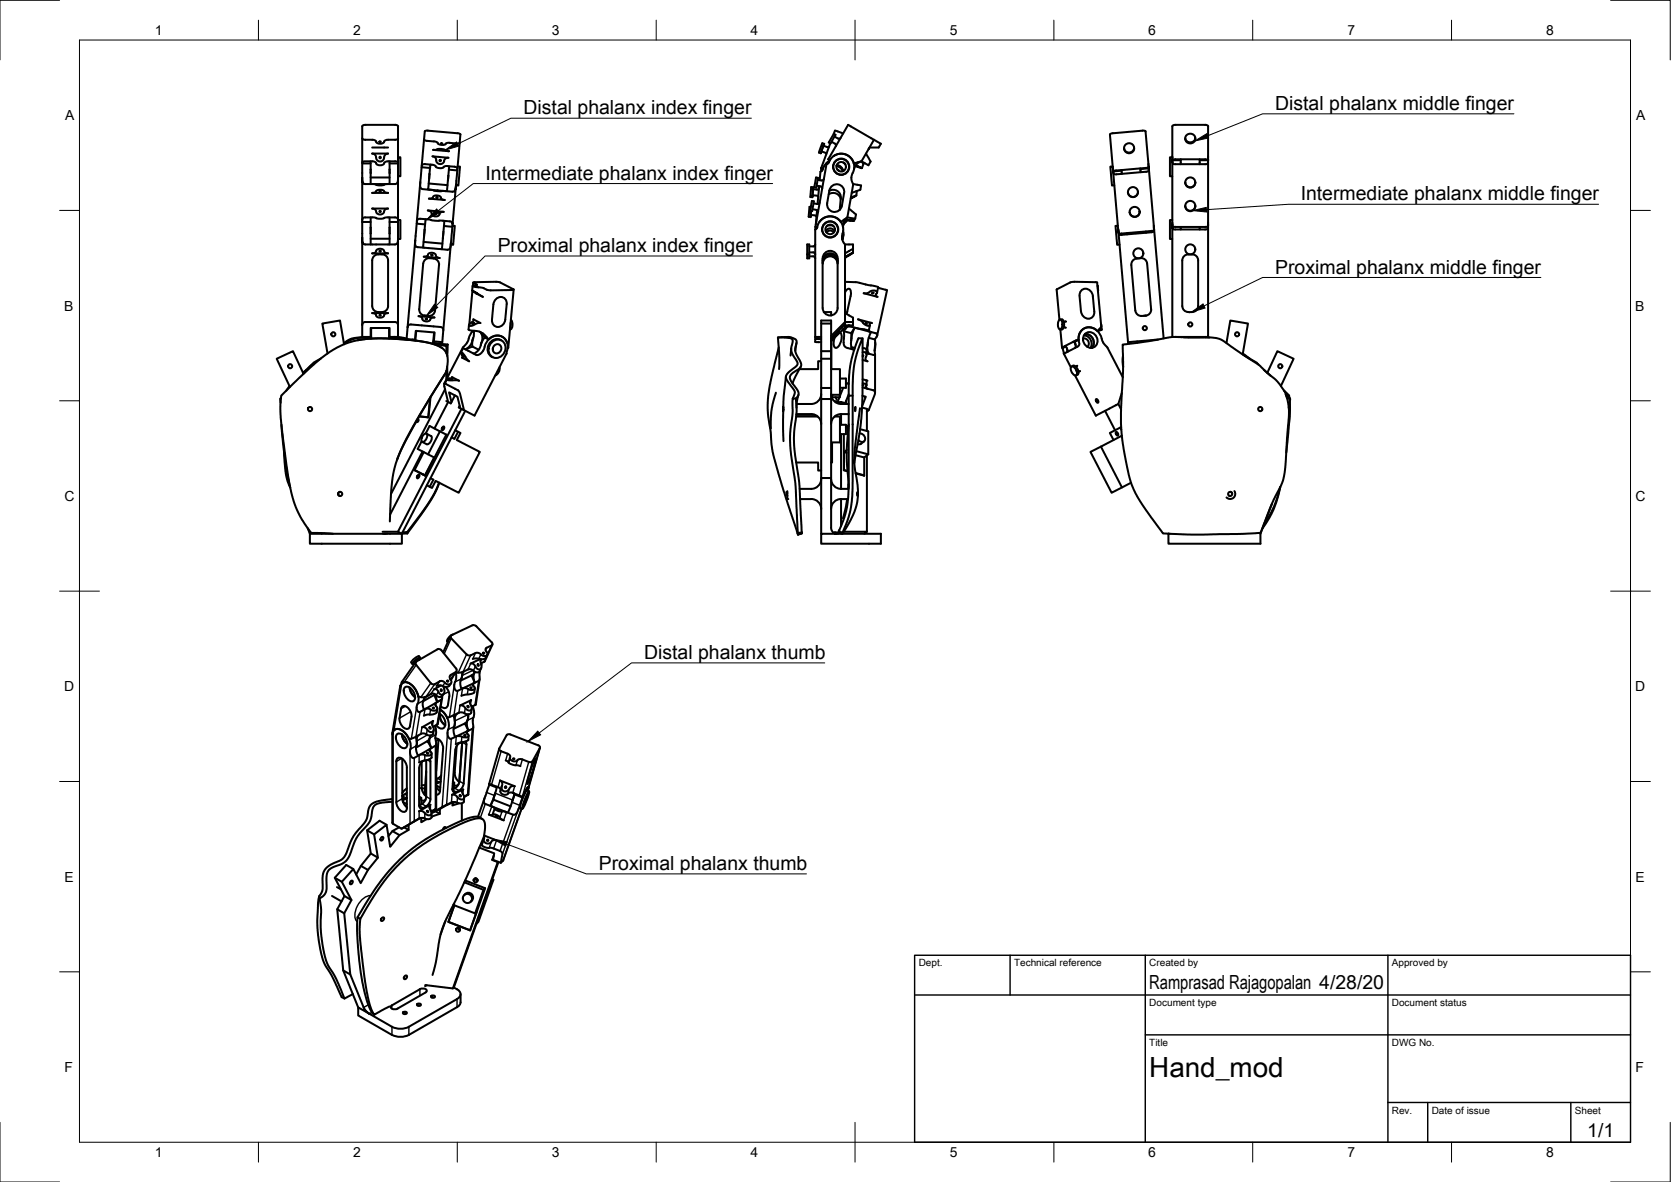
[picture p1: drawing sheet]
<svg xmlns="http://www.w3.org/2000/svg" width="420mm" height="297mm" viewBox="0 0 420 297" stroke-linecap="round" stroke-linejoin="round" font-family="sans-serif">
<!-- layer: Visible -->
<g fill="none" stroke="#000" stroke-width=".51">
<path d="M91.1 34.8l.4 .3h2.1a.91 .91 0 0 1 1 .5M93.6 37.1h4M93.6 38.6h4a1.18 1.18 0 0 0-1.1 1.3 1.06 1.06 0 0 1-1.3 .6 1.06 1.06 0 0 1-.7-1.2l-.4-.6zM95.5 35.6h.3l-.3 .1zM100.1 39.5h.6v4.8h-.6M100.1 34.8l-.4 .3h-2.1a.92 .92 0 0 0-1.1 .7l-.9 .3a.9 .9 0 0 1-1-.5M106.6 35.1l-.6 6.5M106.6 35.1l.4 .2 2.8 .4a1.69 1.69 0 0 0 2.6 .2l2.8 .1 .4-.1M108.8 39.3l4 .4a1.03 1.03 0 0 0-1.2 1.1 1.07 1.07 0 0 1-1.3 .4 1.07 1.07 0 0 1-.7-1.3l-.2-.4zM108.9 37.7h.7a2.91 2.91 0 0 1 2.8 .2l.5 .1zM110.7 37.6l.4 .1zM110.9 36l.3 .1z"/>
<path d="M115 33.5l-7.8-.7-.4 .2-.2 2.1M115.1 33.5l.7 .3-.8 8.6M206.5 38l1.1 .4 .2 .3M206.8 36l.4 .2M206.8 36l-.9 2.3 .5 .2M207.1 36.6l1 .4 .3-.1M207.1 36.6l-.5 1.4M207.1 36.6l.1-.4-.8 2.3 .2-.4M208.8 36l-2.3 6.2 .4 .1M209.1 35.6l.9 .5M209.6 39.2a3.3 3.3 0 0 1 5.1 1.9l1.9-.6 3.2-5.4-6.5-3.7-5 8.6M209.7 33.6l.4 .3-1.3 2.1-.4-.2z"/>
<path d="M209.8 34.3l1.2 .6 .4-.3M210 36.1l.2 .4-.1 .3M212 33.5l-2.1-.7-.3 .9M217.8 38.6l1.1 2-.5 .9-1.8-1M218.4 37.4v.1M218.6 37.2l-.1 .2M219.8 35.1l1.7 1-.6 1h-2.3M279.8 33.5l7.5-.7 .8 .2 .7 9.3-2.1 .2M279.8 33.5l-.7 .3 .8 9.3 2.1-.2M285.1 37v.2M285.2 37.2a1.27 1.27 0 0 1-1.3 1.3 1.27 1.27 0 0 1-1.3-1.2M294.8 39.5h-.6v4.8h.6"/>
<path d="M294.8 39.3v.8M298 34.7a1.25 1.25 0 0 0 1.3 1.3 1.25 1.25 0 0 0 1.2-1.3M298.3 34a1.17 1.17 0 0 1 1.7-.2 1.17 1.17 0 0 1 0 1.8 1.18 1.18 0 0 1-1.5-.1 1.18 1.18 0 0 1-.2-1.5zM303.8 31.8l-.1 8.5M303.8 39.3v.8M303.8 31.7l-.8-.3h-7.5l-.6 .2-.1 8.7h2.1M91.1 40.8l.6-.3h1.9a.91 .91 0 0 1 1 .5M91.1 41.1v3.5M91.1 55.8v3.9M91.1 55.8h2.1M91.1 55.2v.6M93.2 41.1h-2.1v-9.4l.4-.3h7.8l.7 .2 .1 9.5"/>
<path d="M93.2 40.5v5.8M93.2 54.6v6.8M93.2 44.6h4.8M93.2 60h4.8M93.6 52.4h4a1.08 1.08 0 0 0-1.2 1.1 1.14 1.14 0 0 1-1.2 .3 1.14 1.14 0 0 1-.8-1zM93.6 48.5l.7-.2a1.52 1.52 0 0 1 2.5 0l.8 .2zM93.6 46.2l1 .2M94.6 54.8l.1 .1a3.8 3.8 0 0 0 2.5-.3h2.1a.66 .66 0 0 1 .8 .6v-10.6l-.1 1-.6 .7h-7.7l-.6-.7v-1v10.6M94.6 54.8l-.6-.2h-2.3l-.4 .2-.2 .4M95.4 46.4h.4zM95.4 48.1h.4zM97.6 46.2l-.7 .1a2.77 2.77 0 0 1-2.3 .1"/>
<path d="M98 40.5v5.8M98 54.6v6.8M98 41.1h2.1M98 55.8h2.1M100.1 55.3h.6v4.8h-.6M100.1 40.8l-.6-.3h-1.9a.92 .92 0 0 0-1.1 .7l-.9 .3a.9 .9 0 0 1-1-.5M100.1 41.1v3.5M100.1 55.8v28.9h-2.3M100.1 59.7l-.2 1.4-.6 .3h-7.6l-.5-.4-.1-1.3v22M100.1 55.2v.6M104.8 56.2l-.4 4.2M106 42l-1.2 14.2 2.1 .2"/>
<path d="M107 55.1l-.6 7.1M107.4 55.1l-2-.1-.6 .6M107.4 55.1l1 .2M107.6 52.9l4 .3h-.2a1.02 1.02 0 0 0-1.1 1 1.16 1.16 0 0 1-1.2 .1 1.16 1.16 0 0 1-.7-1zM107.7 47.7h.3M107.8 46.1l4.7 .4M107.8 49.9l.8-.1a1.35 1.35 0 0 1 1.3-.7 1.35 1.35 0 0 1 1.2 .9l.7 .3zM108 47.7l1 .1M108 47.7l4 .3M108.2 41.4l-.5 6.3-1.7-.3-.4-.6 .1-1.1M108.6 41.4l.7 .2a1.62 1.62 0 0 0 2.2 .4M108.6 41.4l-1.9-.2-.6 .3-.1 .5 2.1 .2"/>
<path d="M109 47.9l1.4 .2 1.6-.1M109.7 49.6l.3 .1zM109.9 47.9l.3 .1zM111.4 59.9l-.3 2.7M111.5 58.2l-.1 1.7M111.6 42l.6-.3 2.1 .2 .5 .1 .2 .3v.5l-2.1-.2M111.6 56.8l2.1 .2M111.7 55.5l-.3 4.4M112 48l2.2 .1 .3-.6 .2-1-.9 9.9a.69 .69 0 0 0-.7-.8l-4.7-.3M112.9 41.8l-.5 6.3M113.7 57l-2.5 29-2.3-.2M113.8 56.7l.6 .1-.4 4.4-.1 .3h-.6"/>
<path d="M113.8 56.4l-.1 .6M115 42.8l-.3 3.7M115.1 41.8l.6 .1v.1l-.4 4.6h-.6M203.9 54l1.1 .1 .3 .4M203.9 52h-.3l-.3 2.5h.5M203.9 53l-.1 1.5zM204.2 50.5l.4 .1-.4 2.5-.5-.1zM204.3 52.6l1.2 .3 .2 .4M204.3 49.1l1.1 .1 .3 .3M204.5 47.1l-.5-.1-.2 1.7v.8l.5 .1M204.5 47.1l-.2 2.4zM204.6 51.1l.9 .2"/>
<path d="M205 57l.5 .1M205 57l.4 .4M205.1 57.1l-.1 .6M205.2 44.6l.5 .1-.4 2.5-.6-.1zM205.3 46.7l1.3 .2 .1 .5M205.4 52.8l-.3 3.7M205.5 57.1l-.5 .6v27M205.5 57.1a3.3 3.3 0 0 1 4.3-2.6 3.3 3.3 0 0 1 1.9 4.7l.1 1.1 .7 1.1v19.5l-3.5 3.5M205.6 45.2l1 .2M205.9 47.4l-.3 .3-1.2-.1M206 46.8l-.4 4.5M206.1 50.9l-.3 .3-.3 .1"/>
<path d="M206.5 42.2v.6M206.5 42.8l.1 .1M206.5 42.7l.2 .2M206.9 42.5l-.4-.2 .3 .4M207.2 44.9l-.3 .4h-.3M207.6 58.1a1.2 1.2 0 0 1 1.1-.7 1.2 1.2 0 0 1 1.1 .7M207.7 41.1l.8-.6a6 6 0 0 0-1.9 2.5l-.3 .1-.2 2.2M207.8 58.4a1.2 1.2 0 0 1 1.9 0M207.9 56.8l.8-.2 .8 .2M208.3 40l.4 .3M208.3 40l.1 .8M208.4 48.8a1.94 1.94 0 0 1 3 1.3"/>
<path d="M208.4 40.8l-.6 .5-2.8 15.7M208.5 47.9l-.5 3.2a1.87 1.87 0 0 0 1.5 2.1 1.87 1.87 0 0 0 2.2-1.5M208.5 47.9a1.92 1.92 0 0 1 2.9 1.9l-.3 3M208.6 47.8a1.87 1.87 0 0 1 2.1-1.5 1.87 1.87 0 0 1 1.6 2.2M208.8 40.1a3.4 3.4 0 0 1 4.7-.8 3.4 3.4 0 0 1 .7 4.7l-.1 .6M208.8 40.1l-.4 .7M210.3 41.7l1.2 .6 .4 .7M210.4 41.4a1.92 1.92 0 0 1 1.6 1.6 2.03 2.03 0 0 0-1.6-1.4M210.5 42.6l.5 .4M211.4 55.8a3.3 3.3 0 0 0-5.4 0M212 58.3l-.2 1.9M212 58l-.3 1.8"/>
<path d="M212 58.5l-.2 1.4M212.1 40.9l.4 .4M212.2 48.5l-.5 3.2M212.3 55.5l.5-.4-.8 1.2M212.8 55.1v-.1l-.3 .1M212.8 55.5l-.5 .6M212.8 55.1v.4M212.8 55.1l1 .2M212.8 55.5l-.8 1.4M212.8 55.5v.1M213.1 54.6l-.9 1.1-.2 1.5M213.5 52.4l1.7 1.5-.2 1.1-1.9-.4"/>
<path d="M213.6 55.4h.4zM213.8 55.3l1 .2h-2M214 49.7l1.3-.6-1.4 .8M214.1 44.6v.8l.4 .9-1.4 8.3-1.7 1.2M214.1 49.7l.4-.2zM214.5 46.3l2 .3-.2 1.1-2.1 .8M214.8 54.9v.6M215.1 41.6l1.6 .6-1.7-.4M215.4 48l-.1 1.1M215.4 48h.1M215.6 41.8l.3 .2zM216.6 40.5l.5 .7-.4 1.1"/>
<path d="M216.6 40.5l-1.2 .8-.7 1.2M279.8 41.8l-.6 .1v.1l.4 4.6h.6M279.8 41.9v.7M280.6 42.8l-.6 .3M281.1 56.7l-.6 .1 .4 4.4v.3h.6M281.1 57.5l.1 .2M282 42.7l.1 1M283.4 58.6v.3M283.6 48.4h.1M284 53.3l.1 .1M286.1 48.2a1.25 1.25 0 0 1-1.1 1.3 1.25 1.25 0 0 1-1.4-1.1M286.5 53.1v.1"/>
<path d="M286.6 53.2a1.26 1.26 0 0 1-1.2 1.3 1.26 1.26 0 0 1-1.3-1.1M286.7 42.3l.1 1M288.1 42.2l-7.5 .6M288.1 58.2v.3M288.1 42.2l.7 .1M288.8 41.1v.7M290.1 56.7v.3M290.1 58l-8.7 .8M290.2 57.7l-1.4-15.9v.6a.59 .59 0 0 1-.6 .8l-7.6 .6a.69 .69 0 0 1-.7-.9l-.1-.3 1.5 15.9M290.2 57.7a.55 .55 0 0 1-.7 .7l-7.5 .6a.72 .72 0 0 1-.7-.2 .72 .72 0 0 1-.1-.8v-.3l2.4 28.3 7.6-.7M290.2 57.7l-.1-.7 2.5 28.1M294.8 55.3h-.6v4.8h.6"/>
<path d="M294.8 40.1v.4a.57 .57 0 0 0 .1 .6 .57 .57 0 0 0 .6 .2h7.6a.63 .63 0 0 0 .6-.3 .63 .63 0 0 0 .1-.7v-.2l-.1 17-8.2-.1a.52 .52 0 0 1-.7 0 .52 .52 0 0 1 0-.7zM294.8 55.8v.5M294.8 40.3l.7-.3h7.5l.7 .3M296.9 40v1.3M296.9 57v.7M298 51.7a1.25 1.25 0 0 0 1.3 1.4 1.25 1.25 0 0 0 1.2-1.4M298 45.8a1.25 1.25 0 0 0 1.3 1.3 1.25 1.25 0 0 0 1.2-1.3M301.6 40v1.3M301.6 57v.7M301.6 40.3h2.1M303.7 57.1a.55 .55 0 0 1-.7 .6h-7.6a.71 .71 0 0 1-.6-1.1v-.3v28.4h.1M303.7 57.1l.1-.8v28.4h-8.3"/>
<path d="M303.8 55.8v.5M93.6 78.7h4h-.4a.96 .96 0 0 0-.8 .9 1.27 1.27 0 0 1-2.1-.7zM93.6 63.7l.7-.2a1.28 1.28 0 0 1 1.3-1 1.28 1.28 0 0 1 1.2 1l.8 .2zM95.1 78.4h1M95.4 79.2l.4 .1zM96.1 63.9a1.81 1.81 0 0 0-2.5 1.5v11.5a1.49 1.49 0 0 0 1.5 1.5M96.1 63.9a1.49 1.49 0 0 1 1.5 1.5v11.5a1.49 1.49 0 0 1-1.5 1.5M105.2 79.4l4 .4h-.3a.93 .93 0 0 0-.9 .8 1.26 1.26 0 0 1-2-.9zM106.5 60.8l4.7 .4M106.6 64.5l.7-.1a1.27 1.27 0 0 1 1.3-.9 1.27 1.27 0 0 1 1.2 1.1l.8 .2zM106.6 79.3l.7 .1M108.5 64l.3 .1-.2 .1z"/>
<path d="M109 65a1.8 1.8 0 0 0-2.6 1.2l-1 11.5a1.49 1.49 0 0 0 1.4 1.6M109 65a1.49 1.49 0 0 1 1.4 1.6l-1 11.4M109.4 78a1.49 1.49 0 0 1-1.6 1.4l-1-.1M113.4 61.1l-.2 1.2-.6 .5-5-.5-2.9-.3-.3-.6v-1l-1.9 21.8M118.7 73l2.7 1.6zM118.8 73.1l-.8 8.4M118.8 71.9l-.1 1.1M119 71l-.1 .8M119.5 73.5l.4 .2zM119.7 71.9l.3 .1zM119.8 71.5l.1 .1-.1 .1-1 .2 1.5 .3M120.3 72.2l1.3 .2"/>
<path d="M121.6 72.4l1 .5 .8 .1 5.4-.1 .3-.2M124.7 75.2a1.54 1.54 0 0 1 1.8-.4 1.54 1.54 0 0 1 .9 1.6l-.4 3.9a1.69 1.69 0 0 1-1.4 1.8 1.69 1.69 0 0 1-1.9-1.2l.4-4.4zM124.7 70.8l-5.7 .2 .8 .5M124.8 70.8l1 .2M125.8 71l3.3 1.7M129.2 72.8l-1.4 14.6-.2 .1M203 63.9v-2.5h.5v2.5M203 63.9v1h.5v-1M203 63.9h.5M203.5 63.4l1.2 .1 .3 .4M203.5 64.4l1.2 .1 .3 .4M205 61.4l-.3 .5h-1.2"/>
<path d="M206.8 64.9v12.5M206.9 66.3a1.87 1.87 0 0 1 1.8-1.9 1.87 1.87 0 0 1 1.9 1.9M206.9 65.5a1.87 1.87 0 0 1 1.8-1.9 1.87 1.87 0 0 1 1.9 1.9M206.9 65.7a1.87 1.87 0 0 1 1.8-1.9 1.87 1.87 0 0 1 1.9 1.9M206.9 66.1a1.87 1.87 0 0 1 1.8-1.9 1.87 1.87 0 0 1 1.9 1.9M206.9 77.4a1.87 1.87 0 0 0 1.8 1.9 1.87 1.87 0 0 0 1.9-1.9M206.9 64.9a1.87 1.87 0 0 1 1.8-1.9 1.87 1.87 0 0 1 1.9 1.9v12.5M207.1 78.4h1.9v.9M211.8 60.1l.2-1.2-.2 1.2M212.5 70.8l3.6 .3M212.5 78.7l2 1.1v2.1M212.5 61.4h2v2.1"/>
<path d="M212.5 64.5l2-1-2 1.3M212.5 73.5l.2-.4a.73 .73 0 0 1 .9-.5l.3 .5v1.3M213.3 64.2l.4-.2zM213.9 74.4l-1 4.5M214.5 62.5l-2 1.2M216.1 71.1l4.6 1-.2 1.5M217.2 73.7l1-.1a1.66 1.66 0 0 1 2.3-.2v.3a.45 .45 0 0 0-.3 .5 .45 .45 0 0 0 .4 .4zM220.8 72.3l2.2 .6M223 73l-2.4 11.3M270.1 70.8l5.8 .2 1 11-.9 1.2a2.69 2.69 0 0 0-4.7 .9M270.1 70.8l-1 .2-3.4 1.8 .7 7.6M271.8 73.1a1.76 1.76 0 0 1 2-.4 1.76 1.76 0 0 1 1 1.7l.4 3.9a1.63 1.63 0 0 1-1.5 1.8 1.63 1.63 0 0 1-1.8-1.4l-.4-4.4z"/>
<path d="M276 71.8l.1 1.3M288.2 79.3l-.6 .1M288.4 66.2a1.58 1.58 0 0 0-2.1-1.3 1.6 1.6 0 0 0-1.8 1.7l1 11.4M288.4 66.2l1 11.5M289.4 77.7a1.78 1.78 0 0 1-2.3 1.7 1.49 1.49 0 0 1-1.6-1.4M298.8 78.4h1M298.8 78.4a1.49 1.49 0 0 1-1.5-1.5v-11.5a1.62 1.62 0 0 1 2-1.5 1.59 1.59 0 0 1 2 1.5v11.5a1.49 1.49 0 0 1-1.5 1.5M72.8 97l-.8 1.2M78.4 91.6l-2.2 2.1 1-.8M80.7 90.1l-1.8 1-2.6 2.8-2.6-5.6-4.1 1.9 3.3 7M86.5 86.5l-1-6-4.5 .8 1.4 7.5M89.9 85.5l5.3-.5 7 .4 5.2 .6 2.2 .7 1.5 .7"/>
<path d="M91.1 81.7v3h2.2M91.1 81.7l.2-.6 .4-.2h7.6a.72 .72 0 0 1 .8 .8M91.7 84.8l-3.2 .3-2 1.1M93.2 84.7v-2.3h4.8v2.3M93.3 84.7l-3.9 .4-2.9 1.2M93.3 82.4v2.7M97.8 84.8l5.2 .6M97.8 82.4v2.7M99.4 84.7h-1.6M99.9 84.7l2.4 .4M102.5 82.2l-.3 3 2.2 .2M102.5 82.2l.3-.5 .4-.2 7.6 .7a.76 .76 0 0 1 .7 .8"/>
<path d="M103.7 85.3l.7 .2M104.4 85.4l.1-2.3 4.8 .5-.2 2.2M104.7 83.1l-.3 2.5M107 80.1l.4 .1-.3 .1zM108.2 99.9l-.5 5M108.2 99.8l-.5 5.1-2.3-.2M108.9 86.2l3.7 .4M109.2 83.6l-.3 2.7 3.3 .7v1.8M111.8 96.4l-.1 .1v.5l1 4M111.8 96.4l3.5 1.8 .4 .8 1 4.1M111.9 97.8l-13.6 26.3M112.2 93.5l.4-2.7-.1-1.4-.7-1.3-1.2-1-1.6-.6-2.6-.6-7.9-.8a24.9 24.9 0 0 0-12.3 1.5 41.9 41.9 0 0 0-11.7 9.1l-3.1 3.1a2.27 2.27 0 0 0-.8 1.7v4.8l1.4 11.6 1.2 6.8 1.2 3.8 1.6 3.2 2.3 3.2 5.4 .2"/>
<path d="M112.2 93.5l-8.4 13.7-2.5 4.7-1.2 3-1.1 3.4-.4 2.8-.6 9.9M112.2 93.5l-7.6 12.5-2.6 4.9-2.1 4.6M112.4 95.2l-.1-2-.1 2.1M112.4 95.3l1.2-.3v-.2l1.8 .9-2.5-.1zM112.4 95.3l-.6 1.1M112.4 92.1l.1 2.7M112.6 86.6l-.1 2.9M112.6 86.6l-.5 .4M113.3 95.3l.4 .1zM114.4 99.4l-1.1 2-.6-.4M115.9 88.5l.4 .2 1.7 2.1-1.8-.9 .2-.1zM116.4 87.3l-4.7 9.1"/>
<path d="M116.4 87.5l3.4 1.7 .9-.2 .8-.8M116.4 89.2l.3 .4zM116.4 87.5l-.5 1M117.1 87.8l1.7-.7 1.6 .8M117.5 86.1l-1.1 1.2v.2M117.8 82.8l1.5 .3M117.9 81.7l-.1 1.1M118.7 83.1l.2 .1M118.8 81.3l.4-.1zM118.9 83.2l.2 .2M118.9 83.2l-.8 1.1-.6 1.8M119 85l-.3 .8 .1 1.3"/>
<path d="M119 85a3.8 3.8 0 0 1-1.9 2.8M119 80.2l1.8 1h-.7l-1.2 .6a.53 .53 0 0 1-1-.2l.8-.7a.46 .46 0 0 0 .3-.7zM119.1 83.1l.1 1.1-.2 .8M119.3 83.2l1.3 .2M120.6 83.4l1.1 .6 1.2 1.3-1-.5M120.9 86.7l-.6 1.3-1.1 .9M121.9 84.8l-1.1-1.4a3.1 3.1 0 0 1 .1 3.3M121.9 84.8l-.7 1.1-.3 .8M122.9 85.3a2.69 2.69 0 0 1 4.6 .9M123.6 89.6l.3 .2M123.7 86a2.01 2.01 0 0 1 2.6-.3 2.01 2.01 0 0 1 .7 2.6 2.07 2.07 0 0 1-2.4 1.7 2.07 2.07 0 0 1-1.7-2.4l.1-.6zM124.2 87a1.09 1.09 0 0 1 1.7-.1 1.09 1.09 0 0 1-.4 1.7 1.06 1.06 0 0 1-1.4-.2 1.06 1.06 0 0 1 .1-1.4z"/>
<path d="M125.6 92.3a1.96 1.96 0 0 1-1.1 2.1M125.8 85.4l.3 .1M125.8 85.4a2.41 2.41 0 0 0-2.9 1.2 2.41 2.41 0 0 0 .7 3M127.6 87.5l-.2 1.3-8.1 15.6-3.3-1.6-15.9 30.8 .9 .5M127.6 87.5a2.78 2.78 0 0 0-1.8-3.1 2.78 2.78 0 0 0-3.4 1.5l-.9 2.3M128.4 81.1l-.1 1.3M128.5 80.3a1.81 1.81 0 0 1-.2 2.5h-.1M195.1 98.7l-.8 2.8-.4 2.1-.1 4.1M195.6 84.8l2.6 .1 .8 .2 .3 .3-.4 2.6 .3 .9 1.1 1.7 .3 .8-.6 .8-2.1 1.7-.3 1 .3 .7 1.9 2.8-.5 1.8M195.6 84.8l.4 5.1-.1 2.9M195.6 84.8l1.8-.1 1.9 .3a1.12 1.12 0 0 1 1 .6 1.12 1.12 0 0 1-.2 1.2l-.2 .8 .1 .9 1.1 2.1a1.63 1.63 0 0 1-1 2.6l-1.1 .9a1.54 1.54 0 0 0 .2 2.2l1.5 2.1 .1 .6-.2 .6a1.97 1.97 0 0 0-.3 2.2v1.6l-.6 5.1-.1 2.8 .3 2.9 1.1 7.3 .6 12.4v.2l-1 .3M195.8 87.3l-2.4 10.2-.4 3.6 .1 2.8 1.4 10.6 2.1 7.3 4 12.6"/>
<path d="M197.2 84.7h1.2l.8 .2M197.6 94.7l-.6 5v2.6M198.2 84.8l1.1 .2M198.9 87.6l-.1 1.8M200.3 86.2l-.3 1.9M200.8 99.2l-.4 1.8-.1 1.5M201.3 92.2l-2 4.2M205 84.7h1.5M205 84.7v1.2l1.5 .1M206.5 90.8h-.8v2h-4.7M206.5 85.2l-1.5 .1M206.5 97.5h2.5"/>
<path d="M206.5 90.2h2.5M206.5 88.3h2.5M206.5 81.3h2.5M206.5 99a2.51 2.51 0 0 1-2.5 2.5h-3.7M209 92.8h2.2v6.4M209 85.1l2-2v.5l-2 2M209 99a2.51 2.51 0 0 0 2.5 2.5M209.1 85.6l-.1 7.2M210.1 99.8l.3 .7M211.1 99.8l-.5 1.2 .2 .1M211.2 95.1h1.5v2.4h-1.5M211.2 99.2h-2v.9"/>
<path d="M211.2 99.2v.6h-2M211.2 83.5a3 3 0 0 1-.8 3.9 1.05 1.05 0 0 1-.8-1.6l.3-1M212 97.5l-.8 2M212.1 86.1l.1 .7 .4 .4 2.2 .7M212.2 83.2l.4-.6a1.15 1.15 0 0 1 1.2-.6l4.9 1.4M212.2 83.2l1.8 .5M212.2 83.2l-.2-.5 .2 .8v1.6M212.2 85.1l-.1 1M212.5 81.5v.7l-.2 .3-3.3 3.2M212.5 81.7l2 .1-1 .1M212.7 96.4h.7M213.3 81.8h.4z"/>
<path d="M213.4 99.1l-.9 2.2M213.5 81.9l-1 .1M214 85.6v1.1l.3 1.1M214 87.2l.9 .2M214.4 99.4h-1l-.1 24.8-.6 4.4-1.8 4.9 .9 .4M214.5 80.9h-2v.6l-3.5 3.4M214.9 82.4a6.4 6.4 0 0 0-.9 3.2v-1.9zM215.3 82.4l2.3 .4 .7 .3M215.8 80.2l3.4 1a.39 .39 0 0 0-.5 0 .39 .39 0 0 0 0 .6 2.19 2.19 0 0 1-2.2-1.2zM216.9 99.5l.8 .2-.9 2.4M216.9 85l-1.1 .1-1.7 5-.6 4-.1 5.3M216.9 88.5a.77 .77 0 0 1 .9 .3 .77 .77 0 0 1-.1 1 .69 .69 0 0 0 .4 1l-1.2-.3"/>
<path d="M216.9 89.3l.2 .1-.2 .2M216.9 95.3l1 .3M216.9 97.4l1.2 .3M216.9 96.7l.2 .1-.2 .1M216.9 96.4l.9 .2 .1 .3-.2 .5 .4 .3M216.9 87.5l.7 .1 .3 .3M217.3 82.9h.3zM217.9 95.6l.2 .1M217.9 88.3l.6 .6M217.9 87.9v1.3M217.9 95.6v1.2M217.9 88.7l.2 .1"/>
<path d="M218.1 97.7l1.5 .4a.81 .81 0 0 1 .3 1.1l-1.5 3.9M218.2 86.7l-.1 1.1 .4 1.1M218.2 86.1l-.3 1.7M218.2 86.1l-.1 .6M218.3 83.1l.5 .3M218.7 83.4l1.6 .4a.52 .52 0 0 1 .1 .9l-.4 .6-1.6-.4M218.7 81.8l-.3 1.3M219.1 83.4l-.6 1.3-.3 1.4M219.9 88.2v1l-1.8-.4M220 85.3l-.1 2.9M220 89.1v9.6M220.1 86.1l-.2 2"/>
<path d="M266.4 80.4l.2-.1a1.69 1.69 0 0 1-.1 2.5 1.73 1.73 0 0 1-.1-2.4zM266.6 80.3h.4a1.69 1.69 0 0 1 0 2.5h-.5M266.6 82.8l.4 4.6M267.1 87.3l.1 .2M267.4 82.3h.6M267.5 88.9l1.8 3.4M267.7 87l.6 .6M267.9 87.1l-.7 .4M268 80.8h-.5M268.3 87.6l.3 .7M268.3 87.6l.1 .5-.2 .4M269.4 92.1a1.47 1.47 0 0 1 1.4 1.9l-.1 .3a1.47 1.47 0 0 1-1.5-1.9z"/>
<path d="M269.4 92.1a1.13 1.13 0 0 1 1.7 1.1v.7l-.1 .2M269.9 85.9l.4 .3 .2 .5M270.3 85.9l.2 .8M270.3 94.4l5.2 10 5.7-2.9M270.4 86.7l-.1 .7M270.9 91.9l-.4 .2M271 94.1l-.4 .2M271.2 85.4l-.9 .5h-.4M271.2 85.4l-.6 .1-3.5 1.8M271.2 85.5l.1 .4a.84 .84 0 0 1-.4 1.2l-3.4 1.8-.3-1.4M271.2 85.4a2.78 2.78 0 0 1 1.9-3.1 2.78 2.78 0 0 1 3.4 1.5l.9 2.3M271.3 84.1l-.1 1.3"/>
<path d="M271.6 93.3l-.4 .2M272.3 85.1a1.24 1.24 0 0 1 1.3 .6 1.24 1.24 0 0 1-.2 1.5M272.6 84.3a2.12 2.12 0 0 1 1.6 3.1M272.7 84a2.01 2.01 0 0 1 2.8 .3 2.01 2.01 0 0 1-.3 2.9 2.07 2.07 0 0 1-2.4-.6 2.07 2.07 0 0 1-.1-2.6zM272.8 84a2.15 2.15 0 0 1 2 1.1 2.15 2.15 0 0 1-.2 2.3M276.5 82.7h.1M276.5 82.7l.5 .2-.9 .2M276.8 81.5l.2 1.3M277.4 86.1l1 1.2 3.9 7.5M282.1 98.7l-.9 2.8 .7 1.4M282.3 86.6l6.6-.9 5.9-1 8.9 .1 2.3 .2 1.6 .6 9 6.1 2.2 2.2 1.9 1.4 .9 1.1 1.6 2.4 .5 1.5 .4 2.8-1.1 15.5-.7 2.8-2.4 5-3 7.5-14.3 .5-10.2-.3-2.9-4.1-3.4-5-1.5-3-.8-2.7-1.3-6.7-.6-6.3 .5-13.9zM282.4 89.5l-.1 1.4 .1 1.2"/>
<path d="M285.9 85.8l.1 .4M290.4 85.4v.1M297 84.7h.1M297.7 84.8h6.4M301.5 84.7h.1M308.4 86.2l1-5.7 4.4 .8-1.3 7.8M312.5 89l3.5 2.1 .4 .5M312.5 88.8l1.7 1.3M317.8 92.9l1.7 1.5M318.7 93.7l2.5-5.4 4.1 1.9-3.2 6.8M322.9 98.2l1.2 1.2 .1 .6-.1-.6-1.1-1M323.3 99l.3 .6 .7 .5-.2 2.4"/>
<path d="M323.3 99.1l1 1M70.6 100.1l-.1 .1M70.7 100l-.3 .3 .1 .9M70.8 106.7l.8 8.2 1.4 7.6M71.4 113.7l.5 5.6 .4 1.7 .6 1.4M71.8 116.2l.3 3.2 .6 2M105.1 105.2a.5 .5 0 0 1 .1 .6 .5 .5 0 0 1-.6 .3l.5-.3v-.6M105.1 119.3h.2l.2 .2-.2 .5-.3 .2-.2-.2zM105.4 104.6l2.3 .3M106 110.9l-1 1.9 4.2 2.2-2.4 4.5-2.6-1.4 2.4-4.5M106.2 119.1v.1M106.3 113.5l-8.2 15.8"/>
<path d="M106.4 119.2h-.1M106.5 109.2l.6-.3 .2 .1a1.44 1.44 0 0 1-1.2 2 1.46 1.46 0 0 1 .4-1.8zM106.8 119.5h.1M107.2 109l1.2 .5a1.48 1.48 0 0 1-1.1 2.1l-1.1-.6M110.6 108.4l1.6 .8-5.3 10.3-2.6-1.4M110.6 108.4l-2.6-1.4-1 2M110.6 108.4l-3 5.8M111.4 107.2h.2l.1 .2-.1 .5-.4 .2-.1-.2zM112.2 100.8l.5 .2M112.7 101h.1M112.7 101l-3.5 6.7M113.5 101.1l-.6-2.5 2.1 1.1 .7 2.9"/>
<path d="M114.5 108.1l.7 .4-.9 1.8-.8-.4M115.2 108.5l.6 .3-.9 1.8 5.7 3-5.3 10.2-5.8-3-.9 1.8-1.3-.7M115.6 102l-.2 .4 .6 .4M117 103.2l-16 30.9M196.9 103.3l.1 7.6M197 102.3l-.1 1zM200.1 100.1l-.8 .2v3.3l-.5 4.1-.2 3.1 .3 3.6 1.1 7.2 .6 12.8M200.2 116.2h5.5v2h.8M200.2 104.7h5.4M200.2 104.3h4.7M200.3 104.1h3.7a2.51 2.51 0 0 1 2.5 2.5M206.5 100.3h2.5"/>
<path d="M209.8 104.7h1.4v6.5h-2v5h-.2M209.9 100.8l.7 .2h.9M211.2 106.8h1.5v2.3h-1.5M211.5 101v.5M211.5 104.1v2.7M211.5 109.1v13.8M211.5 104.1h1.9M211.5 101.5h1.9M211.5 104.1a2.51 2.51 0 0 0-2.5 2.5M212.2 109.1v9.1l.9 .2M212.2 118.1l.9 .2M212.2 113.6l.7 .2"/>
<path d="M212.7 107.5l.5-.5v1.7M212.8 100.7v.7l-1.3-.4M212.9 113.1l-.7 .5v4.6M213.2 107l.2 .1M213.4 106.6l-.5 6.7 .5 9.3M214.4 106.6v.1M214.8 116.3l1.4-7.9 .5-4.7 .2-6.9v-11.8l-1.7 4.7-.4 2.2-.3 2.6-.1 26.5-.2 4.9-.8 4-1.6 4.2M215 102.3v1zM215.2 119l2.1 .5M215.3 113.4l3 .8-1 .8-2.2-.6M216.1 108.9a1.23 1.23 0 0 1 1.2 .7 1.23 1.23 0 0 1-.1 1.4 1.1 1.1 0 0 1-1.4-.4M216.2 102.6l-1.1 8.9-.3 3.5 .1 2.4 .7 4.7a15.9 15.9 0 0 1-3.2 11.1l-.6 .9"/>
<path d="M216.3 107.9l2 .5v5.8M216.7 102.4l1.3 .4v5.5M217.2 110.9l-1 .7h-.6M217.3 115v4.5l-2.2-.6M218 103l.4 .1-.4 .3M218 114.4v19.2M275.6 100.3l.4 .2 .1 .7-.4-.2zM276.8 112.2l-2.6 1.4 5.3 10.2 2.6-1.3M277.9 103.2l2.5 4.9M280.6 108.6l.4 .2 .1 .6-.4-.2zM281.7 107.4l-2.6 1.4 .9 1.8M281.9 107.3l-.2 .1 .2 .6"/>
<path d="M282.1 109.5l-5.3 2.7 5.3 10.3 2.3-1.2M323.7 100.2l.7 .1-.3 2.8M324.3 101.6l-.2 5.1-.7 7M324.3 101.2v2.5l-.2 3M73 122.5h.1M77.4 132.7l.5 1.4v2.5h23.1v-2.5h-23.1M85.5 123.6a.52 .52 0 0 0-.5 .5 .52 .52 0 0 0 .5 .5M96.2 133.6h3.9M96.8 134.1h.1M97.4 134.1h-1.1M102.4 133.7v.4M102.4 134.1h-1.4"/>
<path d="M108.2 120.2l.8 .4-1 1.7M110.4 121.3l-1.3 3-3.1 4.7-3.6 4.7-1.2 .1M110.4 121.3l-.9 2.4-1.2 2-5.9 8.4M198 123.9l-.2-.3 .2 1M198 123.4v2h.2M200.6 133.9v.3M201.2 125.4h2.8a2.51 2.51 0 0 1 2.5 2.5M201.6 133.7v.2h-1M201.6 133.9l-.9 .3M206.5 134.1v-53.6h2.5v52.1a1.47 1.47 0 0 0 1.5 1.5h-4v2.5h15v-2.5h-11M206.5 120.1h2.5M206.5 120.4a2.51 2.51 0 0 1-2.5 2.5h-2.9"/>
<path d="M209 120.4a2.51 2.51 0 0 0 2.5 2.5M210.9 133.8h-1l.9 .3M210.9 133.8l.6 .3M211 133.8h.1M211 133.2l-.1 .6M211.5 125.4v6.8M211.5 125.4h1.7M211.5 122.9h1.9M211.5 125.4a2.51 2.51 0 0 0-2.5 2.5M211.9 133.6v.1M212.2 133.6h5.8l-.7 .5M213 125.4l-1 4.9"/>
<path d="M213.4 121.7l-.1 1.2M215.6 123.6v1.1zM293.8 134.1h.3M293.8 134.1h.1M309.3 123.6a.52 .52 0 0 1 .5 .7 .52 .52 0 0 1-.8 .3M309.8 123.9a.52 .52 0 0 0-.9-.1 .52 .52 0 0 0 .4 .9M310.4 123.4a1.28 1.28 0 0 1-.3 1.7 1.28 1.28 0 0 1-1.7-.1M319.8 126.6l-2.9 7.5v2.5h-23.1v-2.5M321.9 122.5l-.7 2.6a22.6 22.6 0 0 1-3.7 7.6M321.9 122.5h.1M321.9 122.4l-1.6 4.9-2.4 4.4M113.3 159.9l-1.9 4.1"/>
<path d="M113.4 159.7l-.8 .9-.2 .6M113.9 159.4l-.4 .2M118.8 157.1l-5.3 2.5-.2 .4 .2 .4 3.8 4 .8 .4a3.3 3.3 0 0 1 2.2-.7l.6 .3M118.8 157.1h.5l.5 .3 3.9 4 .2 .5-.3 .3M100.6 172.3l-1.9 12M100.8 172.1l-.1 .3 .2-.3a1.23 1.23 0 0 1 1.8-.5 4.6 4.6 0 0 1 2.1 6.1M101.3 171.6h.1M101.6 171.4a3.9 3.9 0 0 1 3.5 3.1l.1 .5 1.3 .2 1.8-.8M101.6 171.5l-.3 .1M101.8 172.8a1.66 1.66 0 0 1 2.2 1 1.67 1.67 0 0 1-.2 2.4 2.55 2.55 0 0 1-2-3.4zM103 172.8l.4 1.3 1 1.1M104.6 166.4l-3.6 5v.5"/>
<path d="M105.3 165.6l.1 .2M105.3 165.6l-1 .6-.2 .3 .2 .3M105.3 164.9l.3 .4M105.4 164.9a3.1 3.1 0 0 0-2 1.6l.3 .4M105.4 165.8l.3-.5a2.85 2.85 0 0 0-2 1.6l.5-.2M106.5 176l-.2 1.3 .3 1M106.7 175.4l-.2 .6M106.8 175.2l-.3 .8M106.8 175.2l-.1 .2M108.9 177.8l.3 .1-.4 .1zM109.2 174.6l.8 1.8M109.4 174.5l-3 1.7"/>
<path d="M109.7 174.7l.3 1.7M109.7 176.6l-.2 .2a.82 .82 0 0 0 .4 1l.1 .2a1.19 1.19 0 0 1-2.1 .1l-1 .1M110 178.1l-.2 .9a2.82 2.82 0 0 1-2.4 .6l-.8 .3M110 163.2l.5-.1 .5 .3 3.7 4.6a.54 .54 0 0 1-.1 .9M110 163.2l-5.3 3a.56 .56 0 0 0 0 .9l3.6 4.6 .8 .3a3.3 3.3 0 0 1 2.1-.9l.7 .5a.88 .88 0 0 0 1.4 .2 .88 .88 0 0 0-.2-1.4v-.6l1.5-.9M110.5 179.4a2.63 2.63 0 0 1 1.2 3.5 1.35 1.35 0 0 1-2-.7M110.6 179.4a2.91 2.91 0 0 0 1.4 2.8M110.8 172.3l-1.7 .9a.95 .95 0 0 1 1.2 .9 .77 .77 0 0 0 1.1 .4 .77 .77 0 0 0 .4-1l-.3-1 .1 .2M111.2 174.9v.6l-.3 .4-5.4 3.1-.5-.3-.2-1M111.2 175.4l-1.1 6.5-1.2 .8M111.6 174.3a1.17 1.17 0 0 1-1.1 .9 1.17 1.17 0 0 1-1.1-.7l-.7-.2-.4 .1M112 172.6l.8 1.1a4.6 4.6 0 0 1-.2 3.3"/>
<path d="M112.4 161.2l.2 .2M112.5 171l.2 .1v.2l-.3-.1zM112.7 177.1a.99 .99 0 0 1-.8 .8 .99 .99 0 0 1-1.1-.4M113.4 171.8l-.4 .5a1.84 1.84 0 0 1-2.2-.1l-1.1 .2M113.8 170.2l-.5 .6M114 179.8l.4 1.5-.2 1.3M114.6 169h.1M114.6 169a5.4 5.4 0 0 1-.4 3.3l.1 .8 .4 .5h.3l1-.4M114.8 168.7l-1.5 2.1M115.1 179.3a2.42 2.42 0 0 0-.7 2.6l-.2 .7M115.4 179.1l-2.9 1.3-.8-1.2-1-.8a4.8 4.8 0 0 1 1.8 5.8l.2 .9 .5 .6 1.5-.6M115.7 177.3l2.8-1.4a1.09 1.09 0 0 0 .1 1.7 .73 .73 0 0 1-.4 1 .73 .73 0 0 1-.9-.4l-.2-.1a1.33 1.33 0 0 0-1.4-.8z"/>
<path d="M116 170.6l-.3 1.4 .3 1.2M116.2 168.9l-.2 1.7M116.2 169.8l-.2 .8M116.6 168.8l-.4 .9M117.7 179.5v.1M118.3 172.7l.3 .1-.2 .1zM118.6 169.7l.8 1.9-.3-1.7 .3-1.1-.5 .8-3.1 1.5M118.6 178.1l-.1 1a1.41 1.41 0 0 1-2 0h-1.1M118.8 177.5l.4 1.5-.2 1.3M119.1 171.7l-3.1 1.5M119.1 171.7l-.2 .2a.64 .64 0 0 0 .4 .8l.1 .2a1.25 1.25 0 0 1-2 .1h-1.1M119.4 173l-.1 1-.2 .2-3.1 .7"/>
<path d="M120.6 169.1l-.1 1.8-1.4 .8M120.6 170.7l-1 6.4-1 .5M120.7 168.6a1.3 1.3 0 0 1-2-.3 1.19 1.19 0 0 0-1.3 .1l-1.5 .6-1.3 .1M120.7 168.6l-.1 .5M120.7 165.6l-2.4 1.2a1.26 1.26 0 0 1 1.4 1 .76 .76 0 0 0 1.1 .3 .76 .76 0 0 0 .2-1.1l-.2-.8 .1-.5M121 167.9l-.4 .8M121 166.6l.1 .6M121.5 164h.2l.1 .2h-.3zM122.3 163.8l.3 .6a.95 .95 0 0 1-1.7 .1M122.4 162.8l-.3 .4 .2 .6M122.5 164.5l-.4 .9-.4 .2-.9 .1-1.1-.3-.8 .2M123.6 162.2l-1.2 .6"/>
<path d="M123.8 162l-1.9 4.2-1 .5M98.6 184.6v22.1l.3 .3 2.1 1.3 4.5-2.6M98.7 184.5v-.3a1.29 1.29 0 0 1 2.1-.8 4.9 4.9 0 0 1 2.3 5.7l.3 1a.63 .63 0 0 0 .8 .4l1.2-.7M99 183.6a2.1 2.1 0 0 1 3 .8l.9 1.3M99.8 184.5a1.66 1.66 0 0 1 2.2 1.1 1.67 1.67 0 0 1-.2 2.4 2.55 2.55 0 0 1-2-3.5zM99.9 190.6a1.67 1.67 0 0 1 2.2 1.4l.2 .9v10.2a.9 .9 0 0 1-.6 .9 .9 .9 0 0 1-1.1-.4l-.8-1.2-.2-.8v-10.3zM101.1 184.5l.4 1.4 .9 1M101.2 190.7v10l.4 1.4 .7 .8M102.3 198.1l-1.1 1.2M102.3 199.2l-1.1 .8a.68 .68 0 0 0 .3 .7 .68 .68 0 0 0 .8-.1l-1.1 .6M103.5 180.1l-.4 2.4M103.5 180.1a2.6 2.6 0 0 0-1.9-2.7l-.6 .3-.1 .4-.4 2.4a2.58 2.58 0 0 0 1.8 2.7l.6-.3 .2-.4"/>
<path d="M104.5 185.2l.3 1-.1 1.2 .1-1.2M104.7 187.4v1.4l.4 1.1M105.1 184.8l-.3 .6v.8M105.4 193l.1 9.8a.61 .61 0 0 0 1 .2M106 191.6l.1 6.8 .4 .9 .7 .8M106 198.1h.8M106.1 182.8l2.8-1.6a1.18 1.18 0 0 0 .1 1.7 .8 .8 0 0 1-.4 1.1 .8 .8 0 0 1-1.1-.5 1.18 1.18 0 0 0-1.4-.7zM106.4 191.2l-.8 1-.2 .8M106.9 197.3h-.9M107.2 191.1v9.1M107.2 193.8l-.5 5.9M107.4 189.2l.3 .1-.3 .1z"/>
<path d="M108 190.8l.2 .6v9.4l-.2 .8-.8 1M108.1 185.5l.1-.7a1.58 1.58 0 0 1-.7 1.4M108.1 185.5v1.4l.4 1.1-1-1.8-2.9 1.7M108.2 188.1l-.3 .4 .3 .4M108.2 188.1l-2.8 1.7M108.2 188.9l.3 .4a1.33 1.33 0 0 1-2 .3l-1.1 .1M108.5 189.3v1.1l-.1 .2-3 1M108.9 184.3a1.3 1.3 0 0 1-2 .1l-.7-.1-1.8 1-1.5 .4M109.1 183.4l-.2 .9M109.4 182.4a5.3 5.3 0 0 1 .1 3M109.5 185.4l.1 1.8-1.4 .9M109.5 185.6a2.3 2.3 0 0 1 1.9 2.5"/>
<path d="M109.7 186.9v16.3l-1.2 .7M109.7 197.4l1 .6M109.7 197.6l.9 1.2M109.7 196.5l.7 .1M110.3 185.8l-.6 8M110.6 198.7a.91 .91 0 0 1-.9 1M110.8 196.4l-1.1 .5M110.9 194.9l-.6 .6-.6 .3M111.4 188.1l-.8 10.6M113.6 199.7l2.9-1.3a.87 .87 0 0 0 0 1.4 .74 .74 0 0 1-.1 1.1 .74 .74 0 0 1-1.1-.3l-.3-.3a1.27 1.27 0 0 0-1.4-.6zM113.9 196.9l.3-.2-.1 1.5M113.9 196.5l.3 .2"/>
<path d="M114.2 182.6l-.1 1.5 .4 1.1M114.3 194.2l.3 1.3 .9 1M114.4 198.1l-.7 .3M114.8 187.5l-.5 6.7M115.3 197.1a.84 .84 0 0 1-1.1 .2M115.5 196.3l-.5 1.2-.6 .6M115.6 186.7l-.6 .5-.5 1.3-.7 9.7a.65 .65 0 0 0 .2 .7 .65 .65 0 0 0 .7 .1l.7-.3M115.8 186.6l-.2 .1M116.2 186.5l-.7 10.1M116.6 196.9l-.5 1.2-.7 .6M116.7 184.7l.3 .1-.1 .1zM116.9 181.8a2.13 2.13 0 0 0 .8-2.2l-.3 2.4 .4 1.6-.9-1.8-2.9 1.4"/>
<path d="M117 186.3l.3 .8-.7 9.8M117.5 183.7l-.3 .4 .3 .4M117.5 183.7l-2.8 1.4M117.6 184.5l.3 .4a1.4 1.4 0 0 1-2.1 .1l-1.1 .1M117.8 184.9v1.1l-.2 .1-3 .9M119 182.7l-1.2 17M119 180.3l-.1 1 .1 1.7-1.5 .7M123 197l2.2 .8 .5 .3 .2 .4M123 197l1.9 .9M123.1 197.2l-1.1 2.9M124.5 199.3l-.4 1.6M124.5 199.3l-1.2 3.2"/>
<path d="M124.9 197.7l-.4 1.6M125.5 188.2l-2.5 8.8M125.7 196.1l3.7 1.5a1.27 1.27 0 0 0-1.6 .9 1.03 1.03 0 0 1-1.5 .1 1.03 1.03 0 0 1 0-1.5l-.2-.6zM126.2 197.6l-.4 1.2a1.17 1.17 0 0 0 .9 .9 1.17 1.17 0 0 0 1.2-.4h1l2 .7 .5 .4M127.1 191.1l.8 .4M128.2 190.4l-.3 1.3 1.2 .5 1.8 .3M129 190.6l.4 .2zM129.4 199.7l-.1-.3-.6 2.2M129.4 199.7l2 .7M129.4 199.6l-.7 2M132.5 198.6l.5 .2M132.5 198.6a10.8 10.8 0 0 0-1.7 4.5"/>
<path d="M132.6 200l-.2 .8-.7 1.4zM132.7 198.7l.2-.8a7.3 7.3 0 0 0-1.8 3.3l-.8 2.4-.6 1-.6 .2-1.7-.7M132.8 198.2v-.4l-.5 .6-.9 2M132.9 198.9l.1-.1v.5l-.5 1.5-1.2 2.5 .5-2zM133.5 193.4l.8-2.1 .5-.7-1.2 4.2-1.1 2.3 1-3.7M135.7 188a.52 .52 0 0 0-.4-.7l-7-2.7-.5-.1-.4 .2-1.9 3.6 .5 .5 1.6 .6a.81 .81 0 0 1 .6 1.2 1.2 1.2 0 0 0 2.1 .3l.7-.1 1.9 .7h.8l2-3.5M135.8 187.9l-3 10.3M88.8 218.4l-1.7-1-2.9 3.2 2.4 4.6-1.8 3.3 1.5 15.4 3.8 9.3M90.7 217.6l1.8 1M92.3 208.7l1.8 1M93.2 214.5l1.8 1M95.8 210.5l.4-.2 .2 .3-.2 .4-.4 .2-.1-.2z"/>
<path d="M97.2 207.3l-1.8-1-3.1 2.4 .9 5.8-2.5 3.1-1.1 2.2M98.6 201.5l-2.9 .3-1.1 .3-.5 .4a7.5 7.5 0 0 0-.9 3.3l-.7 1.3-2 2.2-.9 1.3-1.7 4.3-.7 1.2-1.2 1-2.4 .9a2.78 2.78 0 0 0-1.5 3.3v2l-.2 .9-.6 .9-1 .7 .5 2.8-.1 5.5 .8 5.5 .8 2.7 2.3 3.8 2 4.8 2.1-1.1M98.6 200.8l-3.8 .6-1 .4-.6 .6-.5 1-.6 2.7-3.2 4-2.4 5.4-.8 .6-3.1 1.5-1.1 1.3a14 14 0 0 0-.4 4.7l-.4 1a4.5 4.5 0 0 0-.8 3.4v5.8l.6 4.7 .7 2.6 .7 1.6 1.7 2.8 2.3 5.1 .7 .3M98.7 208.9l1.8 1M100.4 207.9l-1.7 1-1 1.2M101.3 201.5l1 .6M101.6 207.9l1.1 .7M102.7 207.2v1.4l-2.2 1.3-2.4 2.9-.9-5.5-3.1 2.4 .9 5.8-2.5 3.1-1.8 3.3-1.9-3.5-2.8 3.2 2.4 4.6-1.8 3.3 1.5 15.4 3.3 8.3 .7 1 .8 .6-2.8-1.6v2l9 5.1 1.9 .3 1.8-.5M105.4 203.9l2.8-1.7a1.04 1.04 0 0 0 .2 1.7 .76 .76 0 0 1-.3 1 .76 .76 0 0 1-1-.3l-.3-.3a1.23 1.23 0 0 0-1.4-.4zM105.4 200.8l.5-.3v1.6M105.4 200.2l.5 .3M105.9 205.5v1.1l1.4-.7"/>
<path d="M106.1 202l-.7 .4M107 200.9a.78 .78 0 0 1-1.1 .2M107.2 202.6l-.8 .5M107.2 200.2l-.2 .8-.9 1M108.5 204.3v1M108.5 205.3a1.39 1.39 0 0 1-2 .3 2.59 2.59 0 0 0-2.3 .8l-3.2 1.9M109.5 203.9l1.1 .6M110.4 203.4l.2 .1M110.6 203.3v1.2l-2.1 .7M112.1 208.1v-.2h-.3l-.4 .6M113.8 201.6l-.1 .8 1.7-.5M114 201.5l-5.1 2.7-.4-.3"/>
<path d="M114.3 201.5l-.5 .3 .5-.2M116.1 201.9v4.3M116.6 201.4a1.55 1.55 0 0 1-2 .2 2.68 2.68 0 0 0-2.3 .6l-3.4 2M116.7 200.2l1.1-.5-1.1 .6M116.7 200.4l-.1 1.1M120.5 213l3.8 1.4-.3 1.7 1.9 .7 .6-.5M120.9 212l.3 .3M121.3 205.8l-1.5-.6-2.2 .4-3.2 1.4-5.8 3-3.9 2.5-3 2.3-2.5 2.5-2.6 3a75.5 75.5 0 0 0-6.7 10.2l-.1 3.7 .2 3.7 1 8.5 .7 3.3 .9 2.7 .8 1.9 .7 .7M121.6 210.9l-.5 1.5a2.45 2.45 0 0 0 2.3 .6l2.5 .9 .4 .4-.4 2.5M121.7 210.2l.3-2.1-.1-1.5-.7-.8-1-.2-2.3 .6-2.4 1-4.2 2.1-3.9 2.2-4.7 3.5-4.4 4.3-3.2 4.2-3.6 5.9a5 5 0 0 0-1 3.1l.1 3.7 1.1 9.5 .8 4.9 .8 3 .8 1.4 3.8-2.1M121.7 210.2l-4.4 10.3-5 10.3-1 2.5-.8 2.9-.9 5.7-.8 3.1M121.7 210l3.1 1.2a1.3 1.3 0 0 0-1.6 .7 1.02 1.02 0 0 1-1.2-.1 1.02 1.02 0 0 1-.2-1.3l-.1-.3"/>
<path d="M121.9 200.6l-1.7 4.7M122 200.1l-.3 1v.7l2 .9M122.9 204.7l.6 .2a1.78 1.78 0 0 1 2.4 .8l.7 .4zM123.3 202.5l.7-1.6 4.4 1.7M123.7 202.7l3.7 1.4M123.7 202.6l.7 .5-.6 1.6M123.8 216.1l1.4 .5M124.2 215l-.4 1.1 .2-.2M124.4 203.2a2.35 2.35 0 0 0 2.3 .7l.7 .2M124.6 205l.3 .2zM125.1 203.5l.4 .1zM125.2 216.6l-11.3 31.8 .2-.2"/>
<path d="M125.3 216.6l-11.2 31.6M126.5 216.2v.1M128.7 201.6l-1 2.6M130.7 203.1l.6 .2M131.1 203.2l-4.6 13M80.3 225.2v.6M83.5 225.2l2.4 1.3M84.2 220.6l1.8 1M84.7 222.9l1 .6M84.8 228.5l1.8 1M86.6 225.2l1.8 1M88.1 221.5l.4-.2 .2 .3-.2 .4-.3 .2-.2-.2z"/>
<path d="M89.9 230.5l.7 .4M95.9 230.7l.4-.2 .3 .2-.1 .5-.4 .2-.3-.1zM112 231.5l-1.2 3.3M114.1 227.1l-.1 .3 5.5 2.1 .3-.3-1.6 4.6M115.4 233.2l.2 .2M115.7 233.6l-.5-.5 .1 .4 .4 .2M116.7 225a1.21 1.21 0 0 1 1.9-.3 1.21 1.21 0 0 1-.3 1.9M116.8 221.7l4.8 1.9 .4-.4M117 221.3l5 1.9-3.8 10.6-5.4-2.1 1.4-4.2-1.4 4.2 5.4 2M119.8 220.8l.2 .2M120.1 221.2l-.4-.2-.1-.3 .1 .4 .4 .2M121.6 223.6l-2.1 5.9"/>
<path d="M123.8 221l.3 .1-.6 .5M124.1 221.1l-3.8 10.6-.5 .5M86.3 243.9l1.8 1M92.9 254.8l6.2 3.5 1.9 .2 1.8-.5M101.4 254.3l.5-.1 .4 .4-.6 .2-.4-.2zM101.7 245.3l.5-.2 .2 .3-.2 .5-.4 .2-.3-.2zM105 252.3l.5-.1 .3 .4-.6 .2-.4-.2zM105.6 248.6l-7.1 4.1M105.6 248.6l.7-.2a.73 .73 0 0 1 .9 .8l-.2 .2M106.9 247.6l7 .8M107 249.4l-7 4.1-.8 .1a.73 .73 0 0 1-.9-.8l.2-.1M107.3 247.6l-.4 .2"/>
<path d="M108.5 250.2h.5l.4 .3-.7 .3-.3-.3zM114.1 248.2a1.85 1.85 0 0 1 1.6 2.1l-.8 .7-12.1 7M115.8 249.8v2.1a1.49 1.49 0 0 1-.9 1.2l-12.1 7"/>
<circle cx="95.6" cy="39.6" r=".19"/>
<circle cx="283.9" cy="37.2" r="1.22"/>
<circle cx="95.6" cy="53.2" r=".17"/>
<circle cx="109.5" cy="53.8" r=".16"/>
<circle cx="110.7" cy="40.4" r=".18"/>
<circle cx="208.7" cy="57.7" r="1.98"/>
<circle cx="208.7" cy="57.7" r="1.2"/>
<circle cx="208.7" cy="57.7" r="2.04"/>
<circle cx="211.5" cy="41.9" r="1.98"/>
<circle cx="211.5" cy="41.9" r="1.2"/>
<circle cx="211.5" cy="41.9" r="2.04"/>
<circle cx="284.9" cy="48.3" r="1.25"/>
<circle cx="285.3" cy="53.2" r="1.25"/>
<circle cx="299.3" cy="45.8" r="1.25"/>
<circle cx="299.3" cy="51.7" r="1.25"/>
<circle cx="95.6" cy="63.1" r=".16"/>
<circle cx="219.5" cy="73.6" r=".17"/>
<circle cx="286.2" cy="63.7" r="1.26"/>
<circle cx="299.3" cy="62.7" r="1.26"/>
<circle cx="73" cy="92" r=".52"/>
<circle cx="83.8" cy="84" r=".52"/>
<circle cx="217.8" cy="81.3" r=".17"/>
<circle cx="287.9" cy="82.5" r=".52"/>
<circle cx="299.3" cy="81.5" r=".52"/>
<circle cx="311.1" cy="84" r=".52"/>
<circle cx="321.9" cy="92" r=".52"/>
<circle cx="78" cy="102.8" r=".53"/>
<circle cx="316.9" cy="102.8" r=".52"/>
<circle cx="85.5" cy="124.1" r=".53"/>
<circle cx="110.9" cy="173.5" r=".19"/>
<circle cx="117.7" cy="177.5" r=".19"/>
<circle cx="120.2" cy="167.1" r=".18"/>
<circle cx="108.1" cy="182.9" r=".19"/>
<circle cx="115.7" cy="199.9" r=".18"/>
<circle cx="127.1" cy="197.8" r=".19"/>
<circle cx="107.5" cy="203.9" r=".19"/>
<circle cx="122.6" cy="211.2" r=".17"/>
<circle cx="115.2" cy="233.7" r=".51"/>
<circle cx="117.5" cy="225.8" r="1.15"/>
<circle cx="119.6" cy="221.2" r=".51"/>
</g>
<g fill="#000">
<circle cx="111.8" cy="96.4" r=".25"/>
<circle cx="211.5" cy="133.8" r=".25"/>
</g>
<!-- layer: Visible Narrow -->
<g fill="none" stroke="#000" stroke-width=".36">
<path d="M101 171.8l-1.9 11.8M101.9 177.5l-1 .6M103.3 178.9l-2.8 1.6M104.6 167.1l-3 4.4M104.8 177.7l-1.4 7.9M106.5 176l-1.5 .9M106.6 178.4l-1 .5-1 6.3M106.9 178.2l-.3 1.7M108.3 178.3l-.2 1.3M108.3 171.7l-2.5 3.5M108.7 174.3l-2 1.1M109.1 173.2l-.8 1.2"/>
<path d="M109.3 171.9l-2.2 3.2M109.7 176.6l-.1 .8M110.2 173.9l-.6 .8M110.6 171.2l-.9 1.2M110.9 175.9l-1 6.2M111 175.8l-1 .6M111.9 171.6l-.6 .8M112.8 173.8l-1.3 .7M113.4 169.6l-.3 .4M113.5 160.4l-1.8 3.9M114.2 172.1l-1.2 8.1M114.6 168.9l-1.3 1.9"/>
<path d="M115.1 173.6l-.9 6.1M115.7 177.3l-.3 1.8M115.9 170.6l-1.5 .8M116.3 173l-.3 1.9M117 177.9l-.2 1.4M117.3 164.5l-2.1 4.6M117.7 179.6l-3.4 1.6M117.7 173.2l-.2 1.3M118.3 164.7l-1.9 4.1M118.3 166.8l-.6 1.4M118.5 175.9l-.2 1.2M118.9 168.5l-2.7 1.3"/>
<path d="M119.1 171.7l-.1 .7M119.5 167.5l-.5 1.1M119.5 164.1l-.6 1.5M119.5 168.9l-.2 .1M120.4 171.1l-1 6.1M120.9 164.5l-.5 1.1M121.1 165.7l-.3 .6M122.4 162.8l-.3 .6M123.6 162.2l-1.9 4.1M98.8 183.9v23.1M101 190.6l-1.3 .8M101.2 200l1 .6"/>
<path d="M101.9 199.6l.4 .2M103.1 189.1v17.9M104.2 190.5v15.9M104.7 187.4l-1.5 .9M105.4 189.8v1.8M106 197.9l-.6 .4M106.1 182.8l-.3 1.7M106.8 189.8v1.3M107.2 197.1l-.2 2.8M107.4 184.7l-2.6 1.5M107.4 183.4l-.2 1.2M107.5 191l.7 .4"/>
<path d="M108.2 188.1v.8M108.9 181.2l-.2 1.1M109.5 187.4v16M109.6 184.6l-1.5 .9M109.7 196.1l.8 .5M110.1 195.6l.7 .5M110.3 185.9l-.7 .3M112.5 184.2l-1.3 18.6M113.5 185.7l-1.2 16.5M113.6 199.7l-.1 2M113.7 198.5l1 .5M114.2 182.6l-1.5 .7"/>
<path d="M114.3 194.2l-.3 .2M114.4 198.1l1 .6M114.7 185.1l-.1 1.9M115.5 196.3l1.1 .6M116.1 185.2l-.1 1.4M116.2 186.5l1.1 .6M116.5 198.4l-.1 1.2M117.5 183.7v.8M118.8 183.2l-1.2 16.5M119 180.3l-1.5 .7M122.3 199.1l2 .8M124.5 199.3l4.4 1.7"/>
<path d="M125.7 196.1l-.5 1.7-.3-.1M126 188.8l-2.4 8.4M127.6 189.4l-.5 1.7M128.1 198.2l-.4 1.3M129.4 197.6l-.5 1.6 .4 .2M130.1 191.1l-.4 1.2M131.3 190.8l-.4 1.7M132.9 191.5l-2.3 8.4M133.3 194.1l.5 .2M133.9 191.3l-2.6 9M134.3 191.2l.3 .1M135.7 188l-2.9 10.2"/>
<path d="M101.2 200.7l-1.5 .9M105.4 203.9v1.8M105.4 202.4l1 .7M106.1 202l1.1 .6M106.8 204.3v1.4M107.2 200.2l1 .6M108.2 202.2v1.3M115 200.3l-.1 1.4M122 202l-1.2 3.5M123.5 211.5l-.5 1.6M123.7 202.7l-.8 2M124.8 211.2l-.7 2"/>
<path d="M126.2 203.9l-.5 1.6M127.4 204.1l-.8 2M128.7 201.6l2 .8M129 204.7l-3.3 9.2M130.4 203.3l-4.1 11.4M131.1 203.2l-4.6 13.1M93.2 225.1a5 5 0 0 0-4 5.2l.3 1 .3 .4M92.6 252.5l-1.2 .7M93.5 254.4l-.6 .4M98.5 252.7v.8M98.6 258v2.1M102.8 258v2.1"/>
<path d="M105.6 248.6v1.6M114.9 251.1v2"/>
</g>
<!-- layer: Border -->
<g fill="none" stroke="#000" stroke-width=".25">
<path d="M15 .1h-15v15M20 10.1h390v276.9h-390zM65 5.1v5M115 5.1v5M165 5.1v5M215 5.1v10M265 5.1v5M315 5.1v5M365 5.1v5M405 .1h15v15M15 52.9h5M410 52.9h5"/>
<path d="M15 100.7h5M410 100.7h5M15 148.6h10M405 148.6h10M15 196.4h5M410 196.4h5M15 244.2h5M410 244.2h5M0 282.1v14.9h15M65 287v5M115 287v5M165 287v5"/>
<path d="M215 282.1v9.9M265 287v5M315 287v5M365 287v5M420 282.1v14.9h-15"/>
</g>
<!-- layer: TitleBlock -->
<path d="M230 240.1h180v46.9h-180zM230 250h180M254 240.1v9.9M288 240.1v46.9M349 240.1v46.9M288 260.1h122M349 277.1h61M359 277.1v9.9M395 277.1v9.9" fill="none" stroke="#000" stroke-width=".36"/>
<!-- layer: Annotations -->
<path d="M111.9 37.7l2.9-2 .5 1zM300.4 35.4l3-1.8 .4 1.1zM109.8 52.5l.7 1-3.1 1.6zM299.8 52.9l3.5-.8 .1 1.2zM109.2 76.5l.9 .8-2.9 2.1zM299.6 78.4l2.9-2 .5 1zM135.2 183.7l.7 1-3.1 1.6zM124.1 210.9l3.5 .6-.5 1.1z" fill="#000" stroke="#000" stroke-width=".25"/>
<path d="M188.9 29.7h-60.4l-13.4 6.5M380.7 28.6h-63.2l-13.9 5.5M194.3 46.1h-75.3l-8.8 6.9M402 51.3h-78l-20.7 1.4M189.2 64.3h-67.2l-12.3 12.6M387.4 69.7h-69.9l-14.8 7.2M207.4 166.6h-48.6l-23.2 17.6M127.4 212.1l20 7.5h55.4" fill="none" stroke="#000" stroke-width=".25"/>
<text font-size="7" x="289" y="270.6">Hand_mod</text>
<g font-size="4.9">
<text x="131.6" y="28.7">Distal phalanx index finger</text>
<text x="320.6" y="27.6">Distal phalanx middle finger</text>
<text x="122.1" y="45.1">Intermediate phalanx index finger</text>
<text x="327" y="50.3">Intermediate phalanx middle finger</text>
<text x="125.1" y="63.3">Proximal phalanx index finger</text>
<text x="320.6" y="68.7">Proximal phalanx middle finger</text>
<text x="161.9" y="165.6">Distal phalanx thumb</text>
<text x="150.6" y="218.7">Proximal phalanx thumb</text>
<text x="289" y="248.5">Ramprasad Rajagopalan 4/28/20</text>
<text x="399.1" y="285.7">1/1</text>
</g>
<g font-size="3.5">
<text x="39" y="8.8">1</text>
<text x="88.8" y="8.8">2</text>
<text x="138.8" y="8.8">3</text>
<text x="188.7" y="8.8">4</text>
<text x="238.8" y="8.8">5</text>
<text x="288.7" y="8.8">6</text>
<text x="338.8" y="8.8">7</text>
<text x="388.8" y="8.8">8</text>
<text x="16.4" y="30.2">A</text>
<text x="411.4" y="30.2">A</text>
<text x="16.2" y="78">B</text>
<text x="411.2" y="78">B</text>
<text x="16.2" y="125.9">C</text>
<text x="411.2" y="125.9">C</text>
<text x="16.2" y="173.7">D</text>
<text x="411.2" y="173.7">D</text>
<text x="16.2" y="221.6">E</text>
<text x="411.2" y="221.6">E</text>
<text x="16.2" y="269.4">F</text>
<text x="411.2" y="269.4">F</text>
<text x="39" y="290.8">1</text>
<text x="88.8" y="290.8">2</text>
<text x="138.8" y="290.8">3</text>
<text x="188.7" y="290.8">4</text>
<text x="238.8" y="290.8">5</text>
<text x="288.7" y="290.8">6</text>
<text x="338.8" y="290.8">7</text>
<text x="388.8" y="290.8">8</text>
</g>
<g font-size="2.5">
<text x="231" y="242.9">Dept.</text>
<text x="255" y="242.9">Technical reference</text>
<text x="289" y="242.9">Created by</text>
<text x="350" y="242.9">Approved by</text>
<text x="289" y="252.8">Document type</text>
<text x="350" y="252.8">Document status</text>
<text x="289" y="262.9">Title</text>
<text x="350" y="262.9">DWG No.</text>
<text x="350" y="279.9">Rev.</text>
<text x="360" y="279.9">Date of issue</text>
<text x="396" y="279.9">Sheet</text>
</g>
</svg>
